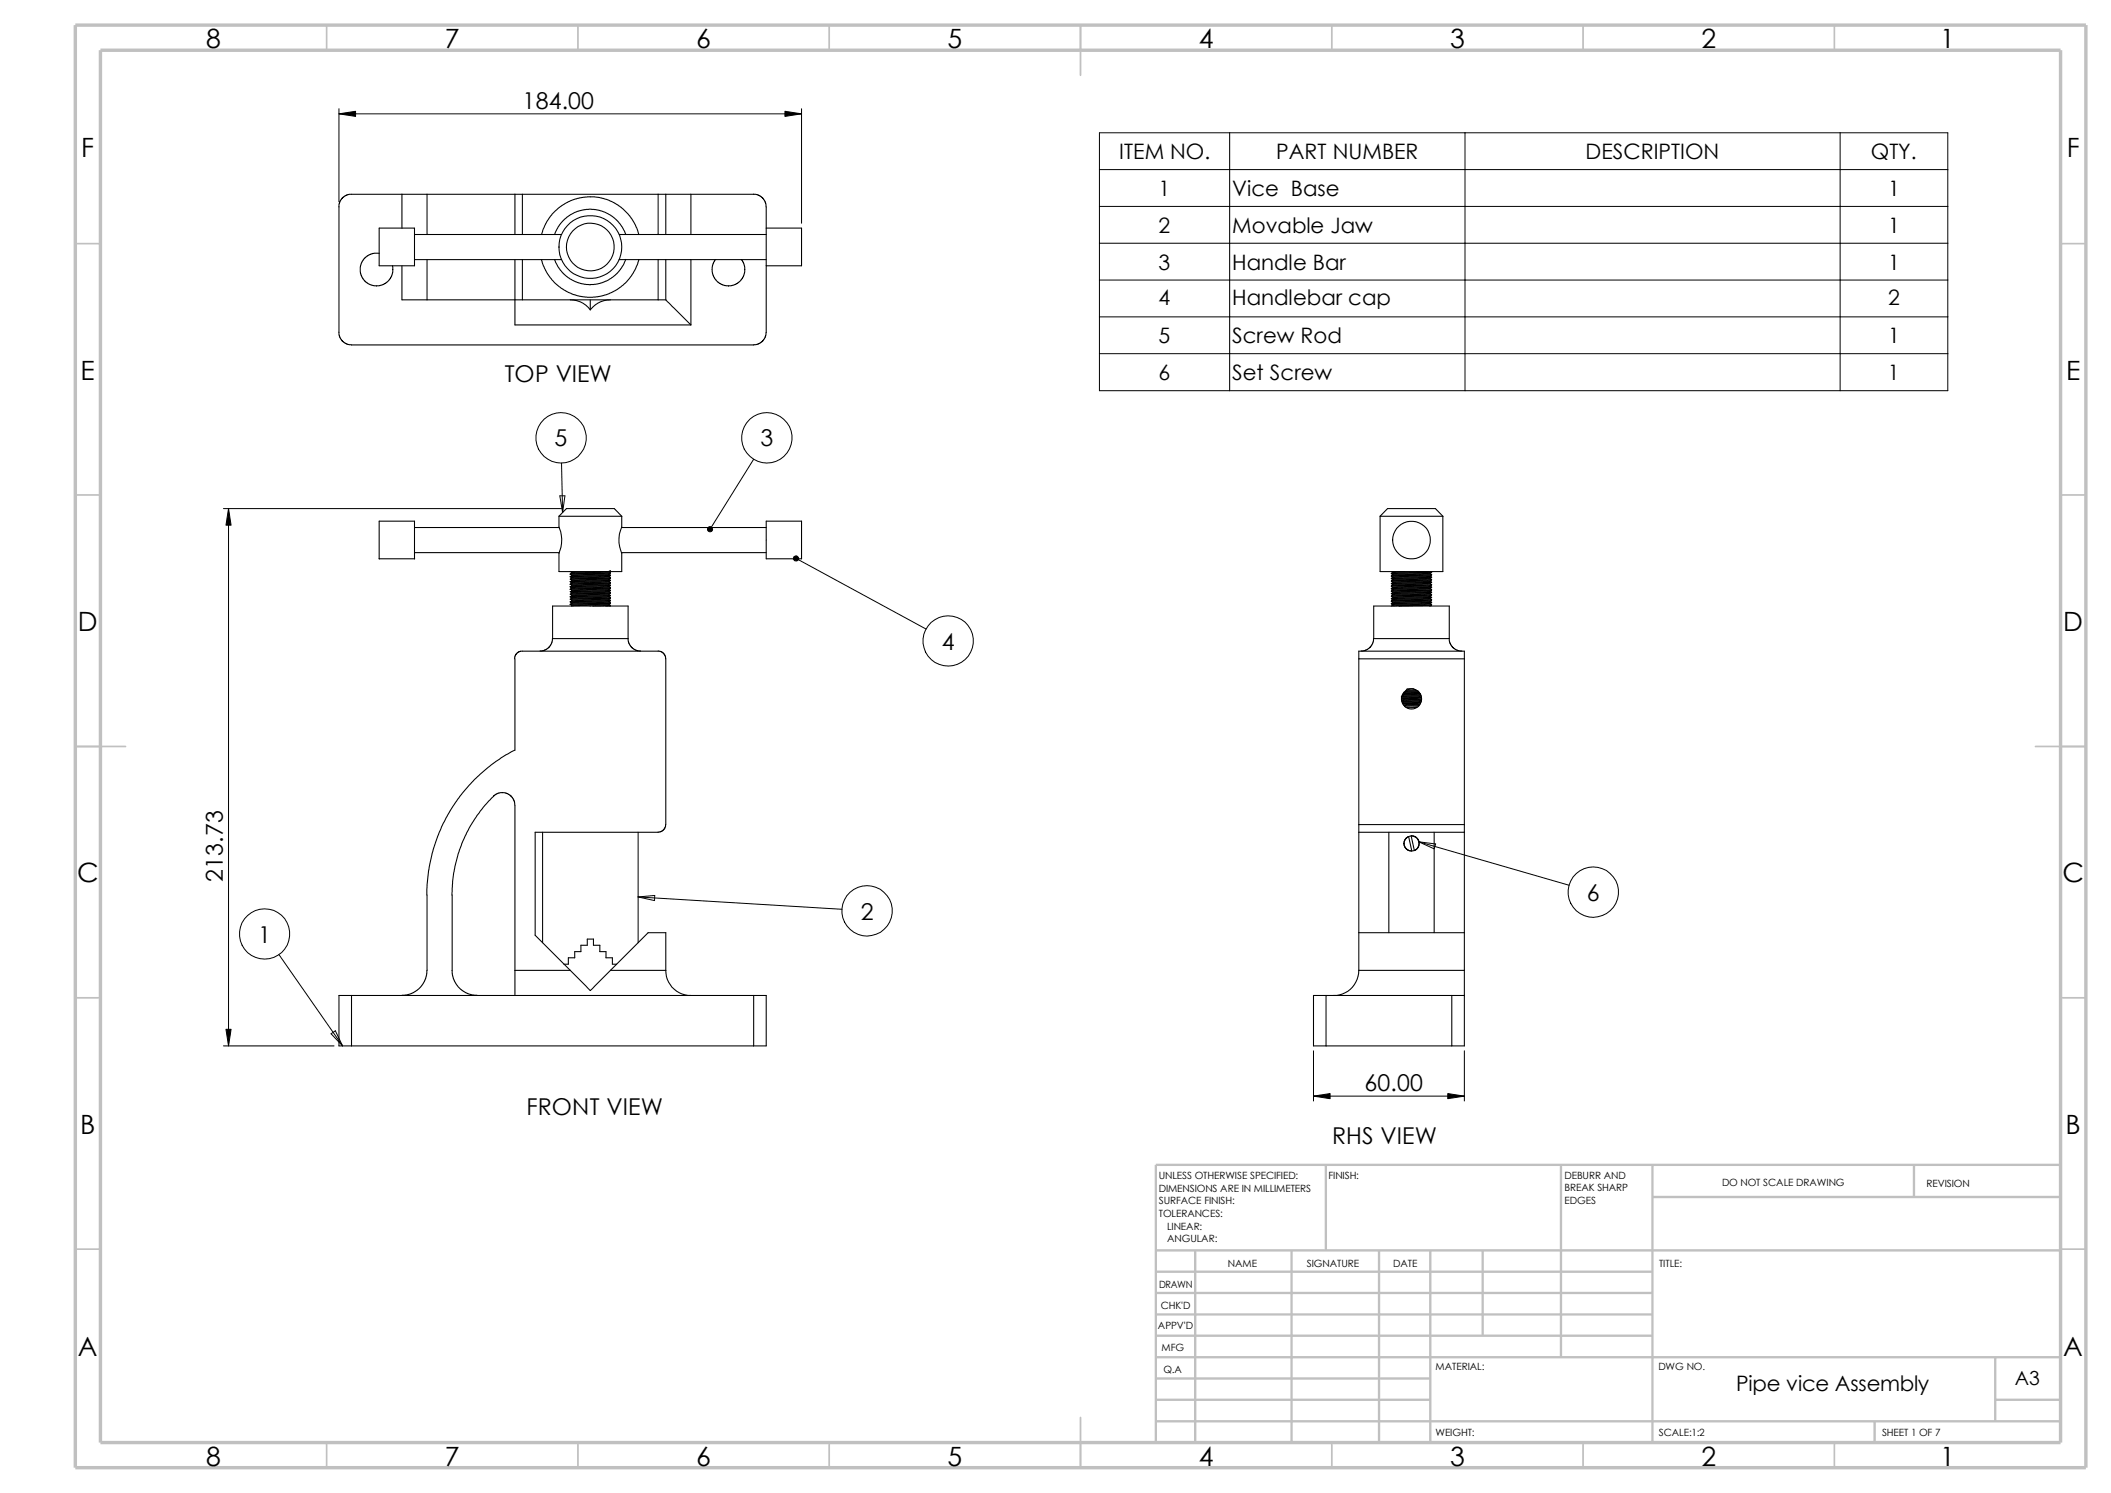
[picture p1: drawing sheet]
<svg xmlns="http://www.w3.org/2000/svg" width="420mm" height="297mm" viewBox="0 0 420 297" stroke-linecap="round" stroke-linejoin="round" font-family="sans-serif">
<g fill="none" stroke="#c0c0c0" stroke-width=".34">
<path d="M65 5v5M115 5v5M165 5v5M215 5v10M265 5v5M315 5v5M365 5v5M15 48.5h5M410 48.5h5M15 98.5h5M410 98.5h5M15 148.5h10"/>
<path d="M405 148.5h10M15 198.5h5M410 198.5h5M15 248.5h5M410 248.5h5M65 287v5M115 287v5M165 287v5M215 282v10M265 287v5M315 287v5M365 287v5"/>
</g>
<g fill="none" stroke="#c0c0c0" stroke-width=".47">
<path d="M263.8 231.7v17.1M310.6 231.7v38.3M328.8 231.7v55.3M328.8 238.1h81.2M380.8 231.7v6.4M410 231.7h-180v55.3M230 248.8h180M230 257.2h98.8M230 253h98.8M237.8 248.8v38.2M257 248.8v38.2M274.4 248.8v38.2"/>
<path d="M284.6 248.8v38.2M295 248.8v16.9M230 265.7h98.8M230 261.5h98.8M230 278.5h54.6M230 274.2h54.6M230 270h180M397 278.5h13M397 270v12.7M230 282.7h180M373 282.7v4.3"/>
</g>
<path d="M15 5h400v287h-400zM20 10h390v277h-390z" fill="none" stroke="#c0c0c0" stroke-width=".68" stroke-linecap="butt"/>
<g fill="none" stroke="#000" stroke-width=".21">
<path d="M80 38.7h-10.5l-.8 .2-.7 .6-.4 .7-.2 .9M80 38.7v6.7M80 38.7h5M85 38.7v8M85 38.7h17.4M102.4 38.7v8M102.4 38.7h1.5M103.9 38.7v8M103.9 38.7h27M130.9 38.7v8M130.9 38.7h1.6M132.5 38.7v8"/>
<path d="M132.5 38.7h5M137.5 38.7v8M137.5 38.7h12.4M149.9 38.6l.9 .2 .6 .3 .9 1.1 .1 .9v4.3M67.4 41.1v25.4l.3 .9 .5 .6 1.3 .6h80.9l.8-.3 .6-.5 .6-1.3v-13.6M75.4 45.4h7.1v7.5h-7.1zM75.4 50.4h-1.2l-1.2 .6-.8 .7-.5 1.4v1.3l.7 1.4 1.3 .8 1.2 .3M78.1 52.9v1.2l-.2 .9-.4 .7-1.2 .9-1.4 .3M80 52.9v6.7h5M82.5 51.6h29.2M82.5 46.7h29.2M85 51.6v8"/>
<path d="M85 59.6h17.4M102.4 59.6h1.5M102.4 51.6v8M102.4 59.6v5h35.1M103.9 51.6v8M103.9 59.6h27M107.7 51.6l.4 1.3 .9 1.6 .8 1.1 1.3 1.3 1.6 1.1 1.3 .5 1.3 .4 1.5 .2h2l1.7-.4 1.6-.7 1.4-.9 1.2-1.1 .9-1.1 .8-1.4 .7-1.9M107.8 46.7l.3-1.2 .8-1.6 .9-1.3 1.5-1.3 1.7-1.1 1.3-.6 1.7-.4h1.3h1.7l1.6 .4 1.5 .7 1.5 .9 1.4 1.4 .7 1 1 1.7 .4 1.4M110.3 46.6l.8-1.6 .6-.7 1.7-1.5 1.8-.8 2.4-.4 2.3 .4 1.9 1.1 1.6 1.4 1.1 2.2M113.5 59.6a4.9 4.9 0 0 1 3.9 2M117.4 59.6v2M121.5 59.6a5 5 0 0 0-4.1 2"/>
<path d="M123.2 51.6h29.2M123.2 46.7h29.2M124.5 51.6l-.5 1.2-.6 .8-1.5 1.6-2.1 1.1-2.4 .3-2.2-.3-1.9-.9-1-.8-.8-.9-1.1-2.1M130.9 51.6v8M130.9 59.6h1.6M132.5 51.6v8M132.5 59.6l5 5M137.5 51.6v13M142.4 51.6l-.5 .9-.2 .6 .2 1.7 .4 .7 .6 .7 .9 .5 1.1 .2 1.1-.2 .7-.3 .8-.7 .4-.7 .3-.9v-1l-.3-.9-.4-.6M152.4 45.4h7.1v7.5h-7.1M152.4 45.4v7.5M82.5 109.9h28.8"/>
<path d="M82.5 104.9h28.8M82.5 111.2h-7.1v-7.5h7.1v7.5M111.2 102.7h12.5M111.2 102.7l1.5-1.5h9.5l1.5 1.5M111.2 102.7a9.1 9.1 0 0 0 .5 3.8 6.4 6.4 0 0 1-.5 3.6v3.6h12.5v-3.6a6.3 6.3 0 0 1 0-5.3v-2.1M113.5 117.3l.3 .1M113.5 115.7l.3 .2M113.5 114.8l.3 .1M113.5 114.3l.3 .1M113.5 118.7v.1M113.5 113.7h.1M113.5 118.7h.1"/>
<path d="M113.5 119.3l.3 .1M113.5 118.7l.3 .2M113.5 118.3l.3 .1M113.5 117.8l.3 .1M113.5 116.2l.3 .2M113.5 115.3l.3 .1M113.5 113.7l.3 .2M113.8 119.5l-.3 .2M113.8 119l-.3 .2M113.8 118.5l-.3 .2M113.8 118l-.3 .2M113.8 117.5l-.3 .2"/>
<path d="M113.8 117l-.3 .2M113.8 116.5l-.3 .2M113.8 116l-.3 .2M113.8 115.5l-.3 .2M113.8 115l-.3 .2M113.8 114.5l-.3 .2M113.8 114l-.3 .2M120.9 113.7l-7.1 .2-.1 .1M121.2 119.8l-7.4 .2M121.2 119.3l-7.4 .2M121.2 118.8l-7.4 .2M121.2 118.3l-7.4 .2"/>
<path d="M121.2 117.8l-7.4 .2M121.2 117.3l-7.4 .2M121.2 116.8l-7.4 .2M121.2 116.3l-7.4 .2M121.2 115.8l-7.4 .2M121.2 115.3l-7.4 .2M121.2 114.8l-7.4 .2M121.2 114.3l-7.4 .2M121.2 113.8l-7.4 .2M121.2 119.7l-6.4 .1a1.07 1.07 0 0 0-1.1 .2M121.2 119.2l-7.4 .2-.1 .1M121.2 118.7l-7.4 .2-.1 .1"/>
<path d="M121.2 118.2l-6.4 .1-1.1 .1v.1M121.2 117.6l-6.4 .3a1.07 1.07 0 0 0-1.1 .1M121.2 117.2l-6.4 .1a1.07 1.07 0 0 0-1.1 .2M121.2 116.7l-7.4 .2-.1 .2M121.2 116.2l-7.4 .2-.1 .1M121.2 115.7l-7.4 .2-.1 .1M121.2 115.1l-6.4 .3a1.07 1.07 0 0 0-1.1 .1M121.2 114.6l-6.4 .3a1.07 1.07 0 0 0-1.1 .1M121.2 114.2l-7.4 .2-.1 .1M121.2 119.8l.3 .1M121.2 119.3l.3 .1M121.2 118.8l.3 .2-6.9 .1a1.14 1.14 0 0 0-1.1 .2"/>
<path d="M121.2 118.3l.3 .1M121.2 117.8l.3 .1M121.2 117.3l.3 .1M121.2 116.8l.3 .1M121.2 116.3l.3 .1M121.2 115.8l.3 .2M121.2 115.3l.3 .1M121.2 114.8l.3 .1M121.2 114.3l.3 .1M121.2 113.8l.3 .1M121.2 119.7v.1M121.2 119.2v.1"/>
<path d="M121.2 118.7v.1M121.2 118.2v.1M121.2 117.6v.2M121.2 117.2v.1M121.2 116.7v.1M121.2 116.2v.1M121.2 115.7v.1M121.2 115.1v.2M121.2 114.6v.2M121.2 114.2v.1M121.4 117l-7.9 .3M121.4 116.5l-7.9 .3 .3 .1"/>
<path d="M121.4 119l-7.9 .3M121.4 118l-7.9 .2M121.4 117.5l-7.9 .2M121.4 115l-7.9 .2M121.5 118.5l-8 .2M121.5 115.5l-8 .2M121.5 114.5l-8 .3M121.5 114l-8 .3M121.5 119.9l-6.9 .2a1.14 1.14 0 0 0-1.1 .2M121.5 119.4l-6.9 .2a1.14 1.14 0 0 0-1.1 .2M121.5 118.4l-8 .3M121.5 117.9l-8 .3"/>
<path d="M121.5 117.4l-8 .3M121.5 116.9l-6.9 .2a1.14 1.14 0 0 0-1.1 .2M121.5 116.4l-6.9 .2a1.14 1.14 0 0 0-1.1 .2M121.5 116l-8 .2M121.5 115.4l-8 .3M121.5 114.9l-8 .3M121.5 114.4l-6.9 .2a1.14 1.14 0 0 0-1.1 .2M121.5 113.9l-6.9 .2a1.14 1.14 0 0 0-1.1 .2M121.5 116l-8 .2h.1M121.5 119.5l-8 .3 .3 .1M121.5 119.9l-.3 .2M121.5 119.5l-.3 .2"/>
<path d="M121.5 119l-.3 .2M121.5 118.5l-.3 .2M121.5 117.9l-.3 .3M121.5 117.4l-.3 .2M121.5 116.9l-.3 .3M121.5 116.4l-.3 .3M121.5 116l-.3 .2M121.5 115.5l-.3 .2M121.5 114.9l-.3 .2M121.5 114.5l-.3 .1M121.5 114l-.3 .2M121.5 113.5l-.3 .3"/>
<path d="M121.5 113.9v.1M121.5 114.4v.1M121.5 115.4v.1M121.5 116h.1M121.5 118.4v.1M121.5 119.4v.1M123.7 109.9h28.7M123.7 104.9h28.7M152.4 103.7h7.1v7.5h-7.1zM274.6 102.7h12.5M274.6 102.7l1.5-1.5h9.5l1.5 1.5M274.6 102.7v11h12.5v-11"/>
<path d="M276.8 119.6l.3 .2M276.8 119.1l.3 .2M276.8 117.1l.3 .2M276.8 116.6l.3 .2M276.8 115.6l.3 .2M276.8 115.1l.3 .2M276.8 114.6l.3 .2M276.8 114.1l.3 .2M276.8 115.1h.1M276.8 115.6h.1M276.8 119.5v.1M276.9 113.7l.2 .1"/>
<path d="M277.1 118.4l-.3 .2 .3 .2M277.1 117.9l-.3 .2 .3 .2M277.1 117.4l-.3 .2 .3 .2M277.1 115.9l-.3 .2 .3 .2M277.1 119.9l-.3 .2M277.1 119.4l-.3 .1M277.1 118.9l-.3 .1M277.1 116.4l-.3 .2M277.1 115.4l-.3 .2M277.1 114.9l-.3 .2M277.1 114.4l-.3 .2M277.1 113.9l-.3 .2"/>
<path d="M277.1 119.3v.1M277.1 118.8v.1M277.1 118.3v.1M277.1 117.8v.1M277.1 117.3v.1M277.1 116.8v.1M277.1 116.3v.1M277.1 115.8v.1M277.1 115.3v.1M277.1 114.8v.1M277.1 114.3v.1M277.1 113.8v.1"/>
<path d="M279.4 113.7l-2.3 .1M284.3 113.7l-7.2 .2M284.5 119.5l-6.9 .2-.5 .1v.1M284.5 119l-7.4 .3M284.5 118.5l-7.4 .3M284.5 118l-7.4 .3M284.5 117.5l-7.4 .3M284.5 117.1l-7.4 .2M284.5 116.5l-7.4 .3M284.5 116l-7.4 .3M284.5 115.5l-7.4 .3M284.5 115l-7.4 .3"/>
<path d="M284.5 114.6l-7.4 .2M284.5 114l-7.4 .3M284.6 119.6l.2 .2M284.6 119.2l.2 .1M284.6 118.7l.2 .1M284.6 118.2l.2 .1M284.6 117.6l.2 .2M284.6 117.1l.2 .2M284.6 116.7l.2 .1M284.6 116.2l.2 .1-7.9 .2M284.6 115.7l.2 .1M284.6 115.1l.2 .2"/>
<path d="M284.6 114.6l.2 .2M284.6 114.2l.2 .1M284.6 116.7l-7.5 .2-.3 .2M284.6 119.2l-7.5 .2M284.6 118.7l-7.5 .2M284.6 118.2l-7.5 .2M284.6 117.6l-7.5 .3M284.6 117.1l-7.5 .3M284.6 116.2l-7.5 .2M284.6 115.7l-7.5 .2M284.6 115.1l-7.5 .3M284.6 114.6l-7.5 .3"/>
<path d="M284.6 114.2l-7.5 .2M284.6 113.7l.2 .1M284.8 118.9l-7.9 .2M284.8 119.9l-.2 .2M284.8 119.4l-.2 .2a1.07 1.07 0 0 1-1.1 .1l-6.4 .2M284.8 118.9l-.2 .3M284.8 118.4l-.2 .3M284.8 117.9l-.2 .3M284.8 117.4l-.2 .2M284.8 116.9l-.2 .2M284.8 116.4l-.2 .3M284.8 115.9l-.2 .3"/>
<path d="M284.8 115.4l-.2 .3M284.8 114.9l-.2 .2M284.8 114.4l-.2 .2M284.8 113.9l-.2 .3M284.8 113.8v.1M284.8 114.3v.1M284.8 114.8v.1M284.8 115.3v.1M284.8 115.8v.1M284.8 116.3v.1M284.8 116.8v.1M284.8 117.3v.1"/>
<path d="M284.8 117.8v.1M284.8 118.3v.1M284.8 118.8v.1M284.8 119.3v.1M284.8 119.8v.1M284.8 119.9l-8 .2M284.8 119.4l-8 .2M284.8 116.9l-8 .2M284.8 116.4l-8 .2M284.8 114.4l-8 .2M284.8 113.9l-8 .2M284.8 119.3l-8 .2"/>
<path d="M284.8 114.8l-8 .3M284.8 118.4l-7.9 .2M284.8 117.9l-7.9 .2M284.8 117.4l-7.9 .2M284.8 115.9l-7.9 .2M284.8 115.3l-7.9 .3 7.9-.2M284.8 114.9l-7.9 .2M284.8 119.8l-7.9 .3M284.8 118.8l-7.9 .2M284.8 118.3l-7.9 .3M284.8 117.8l-7.9 .3M284.8 117.3l-7.9 .3"/>
<path d="M284.8 116.8l-7.9 .3M284.8 115.8l-7.9 .3M284.8 114.3l-7.9 .3M284.8 113.8l-7.9 .2M102.4 131.1l.3-1 .8-.6h27.8l.7 .4 .4 .8 .1 33.3-.3 .9-.5 .5-.8 .2h-24.4v20.5l7 6.9M102.4 131.1v18.1a32.4 32.4 0 0 0-17.5 28.9M109.9 127l-.1 .9-.5 .8-1 .7-.9 .1M109.9 120.6h15.1v6.4h-15.1zM113.5 120.3l.3 .1M113.8 120l-.3 .2M113.8 120.5l-.1 .1M121.2 120.3l-7.4 .2"/>
<path d="M121.2 120.1l-6.4 .3a1.07 1.07 0 0 0-1.1 .1M121.2 120.3l.3 .1M121.2 120.1v.2M121.4 120l-7.9 .3M121.4 120.5l-.9 .1M121.5 120.5l-.1 .1M121.5 120.4v.1M121.5 120.4l-3.6 .2M124.9 127l.2 .9 .7 1 .7 .5 1 .1M270.3 131.1v-1.6h21v1.6M270.3 131.1h21M270.3 131.1v32.9"/>
<path d="M273.3 127l-.2 .9-.5 .8-.9 .7-.9 .1M273.3 120.6h15v6.4h-15zM276.8 120.1l.3 .2M277.1 120.4l-.3 .2M277.1 120.3v.1M278.8 139l4-.1-.5-.4h-1.1l-2.4 .1v.4M281.7 137.2l-1.8 .1M281.9 137.4l-2.2 .1M282 137.5l-.8-.5h-1.2l-.4 .5M282.2 137.6l-2.8 .1M282.3 137.8h-3M282.4 137.9l-3.2 .1"/>
<path d="M282.4 138l-.2-.5h-1.7h-.8l-.6 .5M282.6 140l-.2-.5h-3.3v.5M282.6 139.9l-3.5 .1M282.6 138.1l-3.5 .1M282.7 139.7l-3.7 .1M282.7 138.3h-3.7M282.7 138.5l-.1-.5h-.7h-2.5l-.5 .6M282.7 138.4l-3.8 .1M282.7 139.6l-3.7 .1M282.7 138.6l-3.8 .1M282.7 138.7l-3.8 .1M282.8 139.4l-.9-.4h-2.4l-.6 .5"/>
<path d="M282.8 139.4l-3.9 .1M282.8 139.2l-4 .1M282.8 139.1l-4 .1M284.5 120.5l-.1 .1M284.5 120l-7.4 .3M284.6 120.1l.2 .2M284.6 120.1l-7.5 .3M284.8 120.4l-.2 .1M284.8 120.3l-.6 .1-5.9 .2M284.8 120.3l-7.9 .3M288.3 127l.2 .9 .6 1 .8 .5 .9 .1M291.3 131.1v32.9"/>
<path d="M98.2 158.4l1.1-.7h1.3l1.2 .8 .6 1.2v33.3M98.2 158.4a27.2 27.2 0 0 0-8.3 19.7M281.9 140.8h-1.9M282 140.6l-2.3 .1M282.2 140.5l-.1-.5h-2.1l-.5 .5M282.3 140.4l-2.9 .1M282.4 140.3h-3.1M282.5 140.1l-3.3 .1M85 178.1v14.9l-.2 1.3-.7 1.5-1.1 1.2-1.5 .8-1.5 .2M90 178.1v14.9M107.9 165.6v21.9M127 165.6v21.9"/>
<path d="M270.3 164v1.6M270.3 165.6h21M270.3 164h21M270.3 165.6v27.4M276.3 165.6v19.9M279.7 166.8l.5-.4 .7 2.9-.8-.2-.6-.6-.1-1zM280.8 166.2l.9 .3 .6 .9v.7l-.1 .5-.8 .6zM285.3 165.6v19.9M291.3 164v1.6M291.3 165.6v27.4M69.9 198h-2.5v10.1h2.5M69.9 198v10.1"/>
<path d="M69.9 198h80M89.9 193l.4 1.9 .7 1.2 .7 .7 1.6 1 1.7 .2M102.4 193h11.1M102.4 193v5M112.2 191.8h.9v-1.3h1.2v-1.2h1.3v-1.3h1.2v-1.2h1.3v1.2h1.2v1.3h1.3v1.2h1.2v1.3h.9M113.5 193l3.9 4.1 4.1-4.1M121.5 193h11M121.5 193l7.4-7.5h3.6v7.5M132.5 193a4.9 4.9 0 0 0 5 5M149.9 198v10.1M149.9 198h2.5v10.1h-2.5M263.8 198h25"/>
<path d="M263.8 198v10.1M263.8 198h-2.5v10.1h2.5M270.3 193a5 5 0 0 1-5 5M270.3 193h21M270.3 185.5h21M288.8 198h2.5M288.8 198v10.1M291.3 193v5M291.3 198v10.1h-2.5M69.9 208.1h80M263.8 208.1h25"/>
<circle cx="117.4" cy="49.2" r="4.8"/>
<circle cx="117.5" cy="49.1" r="6.3"/>
<circle cx="280.8" cy="107.4" r="3.7"/>
<circle cx="280.8" cy="139.1" r="2.01"/>
<circle cx="280.8" cy="167.8" r="1.51"/>
</g>
<g fill="none" stroke="#000" stroke-width=".2">
<path d="M67.4 21.6v18.5M67.4 22.6h92.1M159.5 21.6v22.8M218.7 26.4h168.8v51.3h-168.8zM218.7 33.7h168.8M244.6 26.4v51.3M291.5 26.4v51.3M366.1 26.4v51.3M218.7 41.1h168.8M218.7 48.4h168.8M218.7 55.7h168.8M218.7 63h168.8"/>
<path d="M218.7 70.4h168.8M111.4 98.6h1l-.5 3.3zM111.7 92.1l.2 9.8M149.9 91.4l-8.6 13.9M44.4 101.2h67.3M45.5 101.2v106.9M158.4 111.1l25.8 14M127 178.4l3.3-.3-.1 1.1zM127 178.4l40.5 2.5M282.3 167.5l29.9 8.6M282.3 167.5l3.3 .4-.3 1zM55.5 189.9l12.7 18.2"/>
<path d="M44.4 208.1h22.1M65.9 205.7l.8-.6 1.5 3zM261.3 209v10M261.3 218.1h30M291.3 209v10"/>
<circle cx="111.6" cy="87.1" r="5"/>
<circle cx="152.6" cy="87.1" r="5"/>
<circle cx="188.6" cy="127.5" r="5"/>
<circle cx="317" cy="177.5" r="5"/>
<circle cx="52.6" cy="185.8" r="5"/>
<circle cx="172.5" cy="181.2" r="5"/>
</g>
<g fill="#000" stroke="#000" stroke-width=".2">
<path d="M67.4 22.6l3.3-.5v1.1zM156.2 22.1l3.3 .5-3.3 .6zM45.5 101.2l.5 3.3h-1zM45 204.8h1l-.5 3.3zM261.3 218.1l3.3-.5v1zM288 217.6l3.3 .5-3.3 .5z"/>
<circle cx="141.3" cy="105.3" r=".52"/>
<circle cx="158.4" cy="111.1" r=".52"/>
</g>
<g font-size="5.3">
<text x="41" y="9.6">8</text>
<text x="88.5" y="9.6">7</text>
<text x="138.5" y="9.6">6</text>
<text x="188.5" y="9.6">5</text>
<text x="238.5" y="9.6">4</text>
<text x="288.5" y="9.6">3</text>
<text x="338.5" y="9.6">2</text>
<text x="386" y="9.6">1</text>
<text x="16.2" y="31.3">F</text>
<text x="411.2" y="31.3">F</text>
<text x="16" y="75.6">E</text>
<text x="411" y="75.6">E</text>
<text x="15.5" y="125.6">D</text>
<text x="410.5" y="125.6">D</text>
<text x="15.3" y="175.6">C</text>
<text x="410.3" y="175.6">C</text>
<text x="16" y="225.6">B</text>
<text x="411" y="225.6">B</text>
<text x="15.5" y="269.8">A</text>
<text x="410.5" y="269.8">A</text>
<text x="41" y="291.6">8</text>
<text x="88.5" y="291.6">7</text>
<text x="138.5" y="291.6">6</text>
<text x="188.5" y="291.6">5</text>
<text x="238.5" y="291.6">4</text>
<text x="288.5" y="291.6">3</text>
<text x="338.5" y="291.6">2</text>
<text x="386" y="291.6">1</text>
</g>
<g font-size="4.6">
<text x="104" y="21.7">184.00</text>
<text x="100.4" y="76">TOP VIEW</text>
<text x="110.3" y="88.8">5</text>
<text x="151.3" y="88.8">3</text>
<text x="187.4" y="129.2">4</text>
<text x="44.4" y="175.4" transform="rotate(-90 44.4 175.4)">213.73</text>
<text x="315.7" y="179.2">6</text>
<text x="171.2" y="182.9">2</text>
<text x="51.4" y="187.5">1</text>
<text x="104.7" y="221.8">FRONT VIEW</text>
<text x="271.4" y="217.1">60.00</text>
<text x="265" y="227.6">RHS VIEW</text>
</g>
<g font-size="4.2">
<text x="222.7" y="31.7">ITEM NO.</text>
<text x="253.9" y="31.7">PART NUMBER</text>
<text x="315.5" y="31.7">DESCRIPTION</text>
<text x="372.2" y="31.7">QTY.</text>
<text x="230.5" y="39">1</text>
<text x="245.2" y="39">Vice Base</text>
<text x="375.6" y="39">1</text>
<text x="230.5" y="46.4">2</text>
<text x="245.2" y="46.4">Movable Jaw</text>
<text x="375.6" y="46.4">1</text>
<text x="230.5" y="53.7">3</text>
<text x="245.2" y="53.7">Handle Bar</text>
<text x="375.6" y="53.7">1</text>
<text x="230.5" y="60.6">4</text>
<text x="245.2" y="60.6">Handlebar cap</text>
<text x="375.6" y="60.6">2</text>
<text x="230.5" y="68.3">5</text>
<text x="245.2" y="68.3">Screw Rod</text>
<text x="375.6" y="68.3">1</text>
<text x="230.5" y="75.6">6</text>
<text x="245.2" y="75.6">Set Screw</text>
<text x="375.6" y="75.6">1</text>
<text x="345.4" y="276.8">Pipe vice Assembly</text>
</g>
<text font-size="3.9" x="400.9" y="275.5">A3</text>
<g font-size="2">
<text x="230.5" y="234.6">UNLESS OTHERWISE SPECIFIED:</text>
<text x="230.5" y="237.1">DIMENSIONS ARE IN MILLIMETERS</text>
<text x="230.5" y="239.6">SURFACE FINISH:</text>
<text x="264.3" y="234.6">FINISH:</text>
<text x="311.3" y="239.5">EDGES</text>
<text x="311.3" y="234.5">DEBURR AND</text>
<text x="311.3" y="237">BREAK SHARP</text>
<text x="342.6" y="236">DO NOT SCALE DRAWING</text>
<text x="383.3" y="236.2">REVISION</text>
<text x="230.5" y="242.1">TOLERANCES:</text>
<text x="232.2" y="244.6">LINEAR:</text>
<text x="232.2" y="247.1">ANGULAR:</text>
<text x="260" y="252">SIGNATURE</text>
<text x="277.2" y="252">DATE</text>
<text x="330.1" y="252">TITLE:</text>
<text x="230.6" y="256.2">DRAWN</text>
<text x="244.3" y="252.1">NAME</text>
<text x="230.9" y="260.4">CHK'D</text>
<text x="230.4" y="264.5">APPV'D</text>
<text x="231.1" y="268.8">MFG</text>
<text x="231.5" y="273.1">Q.A</text>
<text x="285.6" y="272.5">MATERIAL:</text>
<text x="329.9" y="272.5">DWG NO.</text>
<text x="285.6" y="285.6">WEIGHT:</text>
<text x="330" y="285.6">SCALE:1:2</text>
<text x="374.4" y="285.6">SHEET 1 OF 7</text>
</g>
</svg>
